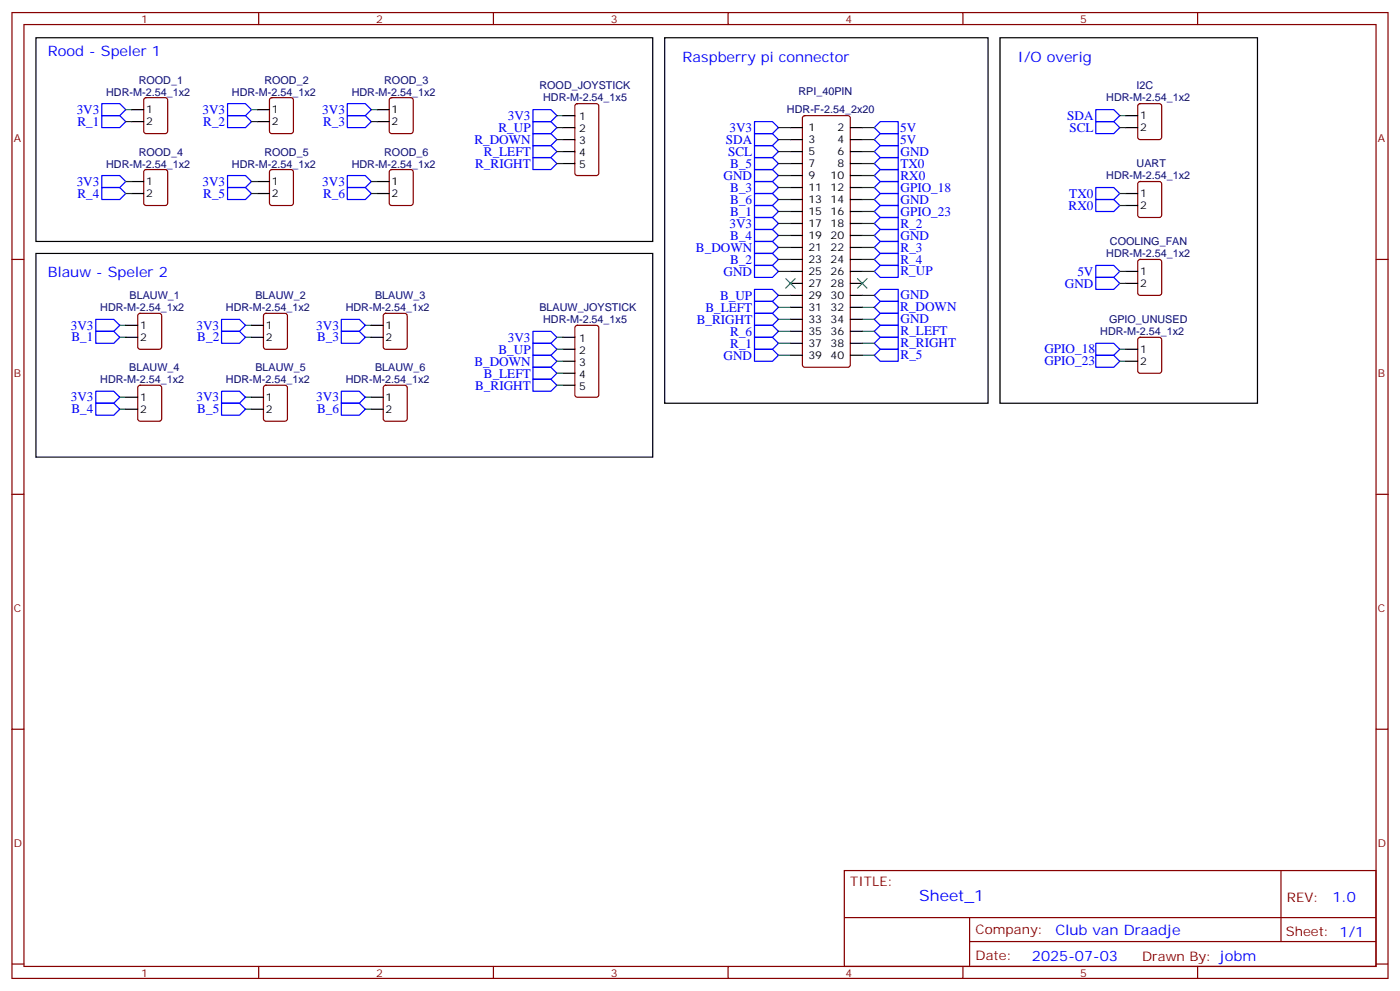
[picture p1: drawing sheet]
<svg xmlns="http://www.w3.org/2000/svg" width="412mm" height="292mm" viewBox="0 0 412 292" stroke-linecap="round" stroke-linejoin="round" font-family="sans-serif">
<g fill="none" stroke="#870000" stroke-width=".35">
<path d="M3.5 3.7h405.4v284.3h-405.4zM7.1 7.2h398.2v277.3h-398.2zM76.2 3.7v3.5M145.3 3.7v3.5M214.5 3.7v3.5M283.6 3.7v3.5M352.8 3.7v3.5M42.6 29l.4-.2h5.7l.6 .4 .1 9.4-.5 .7h-5.9l-.6-.4-.1-9.4zM79.6 29l.5-.2h5.6l.7 .4v9.4l-.4 .7h-5.9l-.7-.4v-9.4zM114.9 29l.5-.2h5.6l.7 .4v9.4l-.5 .7h-5.8l-.7-.4v-9.4zM169.6 30.7l.4-.2h5.7l.6 .4 .1 20.1-.5 .6-5.9 .1-.6-.5-.1-20zM236.6 34.2l.5-.2h12.7l.5 .2 .2 .5v72.7l-.3 .5-.4 .2h-12.7l-.5-.2-.2-.5v-72.7z"/>
<path d="M335.4 30.7l.4-.2h5.7l.6 .4 .1 9.5-.5 .6-5.9 .1-.6-.5-.1-9.4zM42.6 50.1l.4-.2h5.7l.6 .4 .1 9.5-.5 .6-5.9 .1-.6-.5-.1-9.4zM79.6 50.1l.5-.2h5.6l.7 .4v9.5l-.4 .6-5.9 .1-.7-.5v-9.4zM114.9 50.1l.5-.2h5.6l.7 .4v9.5l-.5 .6-5.8 .1-.7-.5v-9.4zM335.4 53.7l.4-.3h5.7l.6 .5 .1 9.4-.5 .7h-5.9l-.6-.4-.1-9.4zM3.5 76.4h3.6M335.4 76.6l.4-.2h5.7l.6 .4 .1 9.5-.5 .6-5.9 .1-.6-.5-.1-9.4zM405.3 76.4h3.6M40.8 92.5l.5-.2h5.6l.7 .4v9.4l-.4 .7h-5.9l-.7-.4v-9.4zM77.8 92.5l.5-.2h5.7l.6 .4 .1 9.4-.5 .7h-5.9l-.6-.4-.1-9.4zM113.1 92.5l.5-.2h5.6l.7 .4v9.4l-.4 .7h-5.9l-.7-.4v-9.4zM169.6 96l.4-.2h5.7l.6 .4 .1 20-.5 .7h-5.9l-.6-.4-.1-20z"/>
<path d="M335.4 99.5l.4-.2h5.7l.6 .4 .1 9.5-.5 .6-5.9 .1-.6-.5-.1-9.4zM40.8 113.6l.5-.2h5.6l.7 .4v9.5l-.4 .6-5.9 .1-.7-.5v-9.4zM77.8 113.6l.5-.2h5.7l.6 .4 .1 9.5-.5 .6-5.9 .1-.6-.5-.1-9.4zM113.1 113.6l.5-.2h5.6l.7 .4v9.5l-.4 .6-5.9 .1-.7-.5v-9.4zM3.5 145.5h3.6M405.3 145.5h3.6M3.5 214.7h3.6M405.3 214.7h3.6M248.7 256.3h156.6v28.2h-156.6zM377.3 256.3v20.9M248.7 270.1h156.5M285.6 277.2h119.6"/>
<path d="M285.6 270.1v14.2M3.5 283.8h3.6M76.2 284.5v3.5M145.3 284.5v3.5M214.5 284.5v3.5M283.6 284.5v3.5M352.8 284.5v3.5M405.3 283.8h3.6"/>
</g>
<g fill="none" stroke="#000" stroke-width=".35">
<path d="M10.6 11.1h181.7v60h-181.7zM195.8 11.1h95.2v107.6h-95.2zM294.6 11.1h75.8v107.6h-75.8zM38.8 32.3h3.5M38.8 35.8h3.5M75.8 32.3h3.6M75.8 35.8h3.6M111.1 32.3h3.6M111.1 35.8h3.6M165.8 37.6h3.5M165.8 34h3.5M232.8 37.6h3.6"/>
<path d="M250.5 37.6h3.5M331.6 37.6h3.5M331.6 34h3.5M38.8 53.4h3.5M38.8 57h3.5M75.8 53.4h3.6M75.8 57h3.6M111.1 53.4h3.6M111.1 57h3.6M165.8 41.1h3.5M165.8 44.6h3.5M165.8 48.2h3.5"/>
<path d="M232.8 41.1h3.6M232.8 44.6h3.6M232.8 48.2h3.6M232.8 51.7h3.6M232.8 55.2h3.6M232.8 58.7h3.6M250.5 41.1h3.5M250.5 44.6h3.5M250.5 48.2h3.5M250.5 51.7h3.5M250.5 55.2h3.5M250.5 58.7h3.5"/>
<path d="M331.6 57h3.5M10.6 74.6h181.7v60h-181.7zM232.8 62.3h3.6M232.8 65.8h3.6M232.8 69.3h3.6M232.8 72.8h3.6M232.8 76.4h3.6M232.8 79.9h3.6M250.5 62.3h3.5M250.5 65.8h3.5M250.5 69.3h3.5M250.5 72.8h3.5"/>
<path d="M250.5 76.4h3.5M250.5 79.9h3.5M331.6 79.9h3.5M331.6 60.5h3.5M37 95.8h3.6M37 99.3h3.6M74.1 95.8h3.5M74.1 99.3h3.5M109.4 95.8h3.5M109.4 99.3h3.5M165.8 99.3h3.5M232.8 83.4h3.6"/>
<path d="M232.8 87h3.6M232.8 90.5h3.6M232.8 94h3.6M232.8 97.5h3.6M250.5 83.4h3.5M250.5 87h3.5M250.5 90.5h3.5M250.5 94h3.5M250.5 97.5h3.5M331.6 83.4h3.5M37 116.9h3.6M74.1 116.9h3.5"/>
<path d="M109.4 116.9h3.5M165.8 102.8h3.5M165.8 106.4h3.5M165.8 109.9h3.5M165.8 113.4h3.5M232.8 101.1h3.6M232.8 104.6h3.6M250.5 101.1h3.5M250.5 104.6h3.5M331.6 102.8h3.5M331.6 106.4h3.5M37 120.5h3.6"/>
<path d="M74.1 120.5h3.5M109.4 120.5h3.5"/>
</g>
<g fill="none" stroke="#00f" stroke-width=".35">
<path d="M30 30.5h5.3l1.7 1.8-1.7 1.7h-5.3zM30 34h5.3l1.7 1.8-1.7 1.8h-5.3zM67 30.5h5.3l1.8 1.8-1.8 1.7h-5.3zM67 34h5.3l1.8 1.8-1.8 1.8h-5.3zM102.3 30.5h5.3l1.8 1.8-1.8 1.7h-5.3zM102.3 34h5.3l1.8 1.8-1.8 1.8h-5.3zM157 32.3h5.3l1.7 1.7-1.7 1.8h-5.3zM157 39.3h5.3l1.7 1.8-1.7 1.8h-5.3zM157 35.8h5.3l1.7 1.8-1.7 1.7h-5.3zM222.2 35.8h5.3l1.8 1.8-1.8 1.7h-5.3zM222.2 39.3h5.3l1.8 1.8-1.8 1.8h-5.3zM259.3 35.8h5.3v3.5h-5.3l-1.8-1.7z"/>
<path d="M322.8 32.3h5.3l1.7 1.7-1.7 1.8h-5.3zM322.8 35.8h5.3l1.7 1.8-1.7 1.7h-5.3zM30 51.7h5.3l1.7 1.7-1.7 1.8h-5.3zM30 55.2h5.3l1.7 1.8-1.7 1.7h-5.3zM67 51.7h5.3l1.8 1.7-1.8 1.8h-5.3zM67 55.2h5.3l1.8 1.8-1.8 1.7h-5.3zM102.3 51.7h5.3l1.8 1.7-1.8 1.8h-5.3zM102.3 55.2h5.3l1.8 1.8-1.8 1.7h-5.3zM157 46.4h5.3l1.7 1.8-1.7 1.7h-5.3zM157 42.9h5.3l1.7 1.7-1.7 1.8h-5.3zM222.2 42.9h5.3l1.8 1.7-1.8 1.8h-5.3zM222.2 46.4h5.3l1.8 1.8-1.8 1.7h-5.3z"/>
<path d="M222.2 49.9h5.3l1.8 1.8-1.8 1.7h-5.3zM222.2 53.4h5.3l1.8 1.8-1.8 1.8h-5.3zM222.2 57h5.3l1.8 1.7-1.8 1.8h-5.3zM257.5 41.1l1.8-1.8h5.3v3.6h-5.3zM257.5 48.2l1.8-1.8h5.3v3.5h-5.3zM257.5 58.7l1.8-1.7h5.3v3.5h-5.3zM259.3 42.9h5.3v3.5h-5.3l-1.8-1.8zM259.3 49.9h5.3v3.5h-5.3l-1.8-1.7zM259.3 53.4h5.3v3.6h-5.3l-1.8-1.8zM322.8 55.2h5.3l1.7 1.8-1.7 1.7h-5.3zM322.8 58.7h5.3l1.7 1.8-1.7 1.8h-5.3zM222.2 60.5h5.3l1.8 1.8-1.8 1.7h-5.3z"/>
<path d="M222.2 64h5.3l1.8 1.8-1.8 1.8h-5.3zM222.2 67.6h5.3l1.8 1.7-1.8 1.8h-5.3zM222.2 71.1h5.3l1.8 1.7-1.8 1.8h-5.3zM222.2 74.6h5.3l1.8 1.8-1.8 1.7h-5.3zM222.2 78.1h5.3l1.8 1.8-1.8 1.8h-5.3zM257.5 65.8l1.8-1.8h5.3v3.6h-5.3zM257.5 72.8l1.8-1.7h5.3v3.5h-5.3zM257.5 79.9l1.8-1.8h5.3v3.6h-5.3zM259.3 67.6h5.3v3.5h-5.3l-1.8-1.8zM259.3 74.6h5.3v3.5h-5.3l-1.8-1.7zM259.3 60.5h5.3v3.5h-5.3l-1.8-1.7zM322.8 78.1h5.3l1.7 1.8-1.7 1.8h-5.3z"/>
<path d="M28.2 97.5h5.3l1.8 1.8-1.8 1.8h-5.3zM28.2 94h5.3l1.8 1.8-1.8 1.7h-5.3zM65.3 97.5h5.3l1.7 1.8-1.7 1.8h-5.3zM65.3 94h5.3l1.7 1.8-1.7 1.7h-5.3zM100.5 97.5h5.3l1.8 1.8-1.8 1.8h-5.3zM100.5 94h5.3l1.8 1.8-1.8 1.7h-5.3zM157 97.5h5.3l1.7 1.8-1.7 1.8h-5.3zM222.2 85.2h5.3l1.8 1.8-1.8 1.7h-5.3zM222.2 88.7h5.3l1.8 1.8-1.8 1.8h-5.3zM222.2 92.3h5.3l1.8 1.7-1.8 1.8h-5.3zM222.2 95.8h5.3l1.8 1.7-1.8 1.8h-5.3zM222.2 99.3h5.3l1.8 1.8-1.8 1.7h-5.3z"/>
<path d="M257.5 87l1.8-1.8h5.3v3.5h-5.3zM257.5 90.5l1.8-1.8h5.3v3.6h-5.3zM257.5 97.5l1.8-1.7h5.3v3.5h-5.3zM259.3 92.3h5.3v3.5h-5.3l-1.8-1.8zM259.3 99.3h5.3v3.5h-5.3l-1.8-1.7zM322.8 81.7h5.3l1.7 1.7-1.7 1.8h-5.3zM28.2 118.7h5.3l1.8 1.8-1.8 1.7h-5.3zM28.2 115.2h5.3l1.8 1.7-1.8 1.8h-5.3zM65.3 118.7h5.3l1.7 1.8-1.7 1.7h-5.3zM65.3 115.2h5.3l1.7 1.7-1.7 1.8h-5.3zM100.5 118.7h5.3l1.8 1.8-1.8 1.7h-5.3zM100.5 115.2h5.3l1.8 1.7-1.8 1.8h-5.3z"/>
<path d="M157 101.1h5.3l1.7 1.7-1.7 1.8h-5.3zM157 104.6h5.3l1.7 1.8-1.7 1.7h-5.3zM157 108.1h5.3l1.7 1.8-1.7 1.8h-5.3zM157 111.7h5.3l1.7 1.7-1.7 1.8h-5.3zM222.2 102.8h5.3l1.8 1.8-1.8 1.8h-5.3zM257.5 104.6l1.8-1.8h5.3v3.6h-5.3zM322.8 101.1h5.3l1.7 1.7-1.7 1.8h-5.3zM322.8 104.6h5.3l1.7 1.8-1.7 1.7h-5.3z"/>
</g>
<g fill="none" stroke="#008700" stroke-width=".35">
<path d="M37 35.8h1.8M37 32.3h1.8M74.1 35.8h1.7M74.1 32.3h1.7M109.4 35.8h1.7M109.4 32.3h1.7M164 37.6h1.8M164 34h1.8M229.3 37.6h3.5M254 37.6h3.5M329.8 37.6h1.8M329.8 34h1.8"/>
<path d="M37 57h1.8M37 53.4h1.8M74.1 57h1.7M74.1 53.4h1.7M109.4 57h1.7M109.4 53.4h1.7M164 41.1h1.8M164 44.6h1.8M164 48.2h1.8M229.3 41.1h3.5M229.3 44.6h3.5M229.3 48.2h3.5"/>
<path d="M229.3 51.7h3.5M229.3 55.2h3.5M229.3 58.7h3.5M254 41.1h3.5M254 44.6h3.5M254 48.2h3.5M254 51.7h3.5M254 55.2h3.5M254 58.7h3.5M329.8 57h1.8M229.3 62.3h3.5M229.3 65.8h3.5"/>
<path d="M229.3 69.3h3.5M229.3 72.8h3.5M229.3 76.4h3.5M229.3 79.9h3.5M254 62.3h3.5M254 65.8h3.5M254 69.3h3.5M254 72.8h3.5M254 76.4h3.5M254 79.9h3.5M329.8 79.9h1.8M329.8 60.5h1.8"/>
<path d="M35.3 95.8h1.7M35.3 99.3h1.7M72.3 95.8h1.8M72.3 99.3h1.8M107.6 95.8h1.8M107.6 99.3h1.8M164 99.3h1.8M229.3 87h3.5M229.3 90.5h3.5M229.3 94h3.5M229.3 97.5h3.5M254 87h3.5"/>
<path d="M254 90.5h3.5M254 94h3.5M254 97.5h3.5M329.8 83.4h1.8M35.3 116.9h1.7M72.3 116.9h1.8M107.6 116.9h1.8M164 102.8h1.8M164 106.4h1.8M164 109.9h1.8M164 113.4h1.8M229.3 101.1h3.5"/>
<path d="M229.3 104.6h3.5M254 101.1h3.5M254 104.6h3.5M329.8 102.8h1.8M329.8 106.4h1.8M35.3 120.5h1.7M72.3 120.5h1.8M107.6 120.5h1.8"/>
</g>
<path d="M231.4 82l2.8 2.8M234.2 82l-2.8 2.8M252.6 82l2.8 2.8M255.4 82l-2.8 2.8" fill="none" stroke="#3c3" stroke-width=".35"/>
<text font-size="4.6" fill="#00f" x="270.8" y="265.3">Sheet_1</text>
<g font-size="4.2" fill="#00f">
<text x="14.1" y="16.4">Rood - Speler 1</text>
<text x="201.1" y="18.2">Raspberry pi connector</text>
<text x="299.9" y="18.2">I/O overig</text>
<text x="14.1" y="81.7">Blauw - Speler 2</text>
<text x="392.5" y="265.6">1.0</text>
<text x="310.9" y="275.1">Club van Draadje</text>
<text x="304" y="282.9">2025-07-03</text>
</g>
<g font-size="3.9" fill="#00f">
<text x="22.6" y="33.5">3V3</text>
<text x="59.6" y="33.5">3V3</text>
<text x="94.9" y="33.5">3V3</text>
<text x="149.6" y="35.3">3V3</text>
<text x="314.4" y="35.3">SDA</text>
<text x="22.8" y="37.1">R_1</text>
<text x="59.9" y="37.1">R_2</text>
<text x="95.2" y="37.1">R_3</text>
<text x="146.9" y="38.8">R_UP</text>
<text x="214.9" y="38.8">3V3</text>
<text x="265.2" y="38.8">5V</text>
<text x="315" y="38.8">SCL</text>
<text x="139.7" y="42.4">R_DOWN</text>
<text x="142.5" y="45.9">R_LEFT</text>
<text x="213.8" y="42.4">SDA</text>
<text x="214.5" y="45.9">SCL</text>
<text x="265.2" y="42.3">5V</text>
<text x="265.3" y="45.8">GND</text>
<text x="140" y="49.4">R_RIGHT</text>
<text x="213.2" y="53">GND</text>
<text x="215.1" y="49.4">B_5</text>
<text x="265.2" y="49.4">TX0</text>
<text x="265.2" y="52.9">RX0</text>
<text x="22.6" y="54.7">3V3</text>
<text x="22.8" y="58.2">R_4</text>
<text x="59.6" y="54.7">3V3</text>
<text x="59.9" y="58.2">R_5</text>
<text x="94.9" y="54.7">3V3</text>
<text x="95.2" y="58.2">R_6</text>
<text x="215.1" y="56.5">B_3</text>
<text x="265.3" y="59.9">GND</text>
<text x="265.3" y="56.6">GPIO_18</text>
<text x="315" y="58.2">TX0</text>
<text x="215.1" y="60">B_6</text>
<text x="215.1" y="63.5">B_1</text>
<text x="265.3" y="63.6">GPIO_23</text>
<text x="314.8" y="61.8">RX0</text>
<text x="214.9" y="67.1">3V3</text>
<text x="215.1" y="70.6">B_4</text>
<text x="265.3" y="67">R_2</text>
<text x="265.3" y="70.5">GND</text>
<text x="205" y="74.1">B_DOWN</text>
<text x="215.1" y="77.6">B_2</text>
<text x="265.2" y="77.6">R_4</text>
<text x="265.3" y="74">R_3</text>
<text x="213.2" y="81.2">GND</text>
<text x="265.3" y="81.1">R_UP</text>
<text x="317.4" y="81.2">5V</text>
<text x="212.1" y="88.2">B_UP</text>
<text x="265.3" y="88.2">GND</text>
<text x="313.7" y="84.7">GND</text>
<text x="205.2" y="95.3">B_RIGHT</text>
<text x="207.8" y="91.8">B_LEFT</text>
<text x="265.2" y="91.7">R_DOWN</text>
<text x="265.3" y="95.2">GND</text>
<text x="20.8" y="97">3V3</text>
<text x="21.1" y="100.5">B_1</text>
<text x="57.9" y="97">3V3</text>
<text x="58.1" y="100.5">B_2</text>
<text x="93.2" y="97">3V3</text>
<text x="93.4" y="100.5">B_3</text>
<text x="149.6" y="100.6">3V3</text>
<text x="215.1" y="98.8">R_6</text>
<text x="265.3" y="98.7">R_LEFT</text>
<text x="139.7" y="107.6">B_DOWN</text>
<text x="146.9" y="104.1">B_UP</text>
<text x="213.2" y="105.9">GND</text>
<text x="215.1" y="102.3">R_1</text>
<text x="265.3" y="102.3">R_RIGHT</text>
<text x="265.3" y="105.8">R_5</text>
<text x="307.7" y="103.9">GPIO_18</text>
<text x="307.7" y="107.5">GPIO_23</text>
<text x="142.5" y="111.1">B_LEFT</text>
<text x="20.8" y="118.2">3V3</text>
<text x="57.9" y="118.2">3V3</text>
<text x="93.2" y="118.2">3V3</text>
<text x="140" y="114.7">B_RIGHT</text>
<text x="21.1" y="121.7">B_4</text>
<text x="58.1" y="121.7">B_5</text>
<text x="93.4" y="121.7">B_6</text>
</g>
<g font-size="3.9" fill="#800">
<text x="250.5" y="260.9">TITLE:</text>
<text x="379.1" y="265.6">REV:</text>
<text x="287.4" y="275.1">Company:</text>
<text x="378.7" y="275.7">Sheet: 1/1</text>
<text x="287.4" y="282.8">Date:</text>
<text x="336.4" y="282.8">Drawn By: jobm</text>
</g>
<g font-size="3.2" fill="#800">
<text x="41.6" y="6.7">1</text>
<text x="110.8" y="6.7">2</text>
<text x="179.9" y="6.7">3</text>
<text x="249.1" y="6.7">4</text>
<text x="318.2" y="6.7">5</text>
<text x="4.1" y="41.8">A</text>
<text x="405.9" y="41.8">A</text>
<text x="4.1" y="110.9">B</text>
<text x="405.9" y="110.9">B</text>
<text x="4.1" y="180.1">C</text>
<text x="405.9" y="180.1">C</text>
<text x="4.1" y="249.2">D</text>
<text x="405.9" y="249.2">D</text>
<text x="41.6" y="287.5">1</text>
<text x="110.8" y="287.5">2</text>
<text x="179.9" y="287.5">3</text>
<text x="249.1" y="287.5">4</text>
<text x="318.2" y="287.5">5</text>
</g>
<g font-size="3.2" fill="#000080">
<text x="31.3" y="28.2">HDR-M-2.54_1x2</text>
<text x="40.9" y="24.6">ROOD_1</text>
<text x="68.3" y="28.2">HDR-M-2.54_1x2</text>
<text x="77.9" y="24.6">ROOD_2</text>
<text x="103.6" y="28.2">HDR-M-2.54_1x2</text>
<text x="113.2" y="24.6">ROOD_3</text>
<text x="158.9" y="26.3">ROOD_JOYSTICK</text>
<text x="160" y="29.8">HDR-M-2.54_1x5</text>
<text x="235.2" y="28">RPI_40PIN</text>
<text x="325.9" y="29.8">HDR-M-2.54_1x2</text>
<text x="334.8" y="26.2">I2C</text>
<text x="231.8" y="33.3">HDR-F-2.54_2x20</text>
<text x="40.9" y="45.8">ROOD_4</text>
<text x="77.9" y="45.8">ROOD_5</text>
<text x="113.2" y="45.8">ROOD_6</text>
<text x="31.3" y="49.3">HDR-M-2.54_1x2</text>
<text x="68.3" y="49.3">HDR-M-2.54_1x2</text>
<text x="103.6" y="49.3">HDR-M-2.54_1x2</text>
<text x="325.9" y="52.7">HDR-M-2.54_1x2</text>
<text x="334.8" y="49.2">UART</text>
<text x="325.9" y="75.7">HDR-M-2.54_1x2</text>
<text x="327" y="72.1">COOLING_FAN</text>
<text x="38.2" y="88.1">BLAUW_1</text>
<text x="75.2" y="88.1">BLAUW_2</text>
<text x="110.5" y="88.1">BLAUW_3</text>
<text x="29.5" y="91.7">HDR-M-2.54_1x2</text>
<text x="66.6" y="91.7">HDR-M-2.54_1x2</text>
<text x="101.8" y="91.7">HDR-M-2.54_1x2</text>
<text x="158.9" y="91.5">BLAUW_JOYSTICK</text>
<text x="160" y="95.1">HDR-M-2.54_1x5</text>
<text x="326.7" y="95.1">GPIO_UNUSED</text>
<text x="324.1" y="98.6">HDR-M-2.54_1x2</text>
<text x="29.5" y="112.8">HDR-M-2.54_1x2</text>
<text x="38.1" y="109.3">BLAUW_4</text>
<text x="66.6" y="112.8">HDR-M-2.54_1x2</text>
<text x="75.2" y="109.3">BLAUW_5</text>
<text x="101.8" y="112.8">HDR-M-2.54_1x2</text>
<text x="110.5" y="109.3">BLAUW_6</text>
</g>
<g font-size="3.2">
<text x="43" y="33.3">1</text>
<text x="80.1" y="33.3">1</text>
<text x="115.4" y="33.3">1</text>
<text x="170.6" y="35.5">1</text>
<text x="335.8" y="35.1">1</text>
<text x="43" y="36.9">2</text>
<text x="80.1" y="36.9">2</text>
<text x="115.4" y="36.9">2</text>
<text x="170.6" y="39">2</text>
<text x="238.1" y="38.6">1</text>
<text x="246.7" y="38.6">2</text>
<text x="335.8" y="38.6">2</text>
<text x="170.6" y="42.5">3</text>
<text x="170.6" y="46">4</text>
<text x="238.1" y="42.2">3</text>
<text x="238.1" y="45.7">5</text>
<text x="246.7" y="42.2">4</text>
<text x="246.7" y="45.7">6</text>
<text x="170.6" y="49.6">5</text>
<text x="238.1" y="49.2">7</text>
<text x="238.1" y="52.7">9</text>
<text x="244.7" y="52.7">10</text>
<text x="246.7" y="49.2">8</text>
<text x="43" y="54.5">1</text>
<text x="43" y="58">2</text>
<text x="80.1" y="54.5">1</text>
<text x="80.1" y="58">2</text>
<text x="115.4" y="54.5">1</text>
<text x="115.4" y="58">2</text>
<text x="238.1" y="56.3">11</text>
<text x="238.1" y="59.8">13</text>
<text x="244.7" y="56.3">12</text>
<text x="244.7" y="59.8">14</text>
<text x="335.8" y="58">1</text>
<text x="238.1" y="63.3">15</text>
<text x="244.7" y="63.3">16</text>
<text x="335.8" y="61.6">2</text>
<text x="238.1" y="66.9">17</text>
<text x="238.1" y="70.4">19</text>
<text x="244.7" y="66.9">18</text>
<text x="244.7" y="70.4">20</text>
<text x="238.1" y="73.9">21</text>
<text x="238.1" y="77.4">23</text>
<text x="244.7" y="73.9">22</text>
<text x="244.7" y="77.4">24</text>
<text x="238.1" y="81">25</text>
<text x="244.7" y="81">26</text>
<text x="335.8" y="81">1</text>
<text x="238.1" y="84.5">27</text>
<text x="238.1" y="88">29</text>
<text x="244.7" y="84.5">28</text>
<text x="244.7" y="88">30</text>
<text x="335.8" y="84.5">2</text>
<text x="238.1" y="91.5">31</text>
<text x="238.1" y="95.1">33</text>
<text x="244.7" y="91.5">32</text>
<text x="244.7" y="95.1">34</text>
<text x="41.3" y="96.8">1</text>
<text x="41.3" y="100.4">2</text>
<text x="78.3" y="96.8">1</text>
<text x="78.3" y="100.4">2</text>
<text x="113.6" y="96.8">1</text>
<text x="113.6" y="100.4">2</text>
<text x="170.6" y="100.7">1</text>
<text x="238.1" y="98.6">35</text>
<text x="244.7" y="98.6">36</text>
<text x="170.6" y="104.2">2</text>
<text x="170.6" y="107.8">3</text>
<text x="238.1" y="102.1">37</text>
<text x="238.1" y="105.7">39</text>
<text x="244.7" y="102.1">38</text>
<text x="244.7" y="105.7">40</text>
<text x="335.8" y="103.9">1</text>
<text x="335.8" y="107.4">2</text>
<text x="170.6" y="111.3">4</text>
<text x="41.3" y="118">1</text>
<text x="78.3" y="118">1</text>
<text x="113.6" y="118">1</text>
<text x="170.6" y="114.8">5</text>
<text x="41.3" y="121.5">2</text>
<text x="78.3" y="121.5">2</text>
<text x="113.6" y="121.5">2</text>
</g>
</svg>
